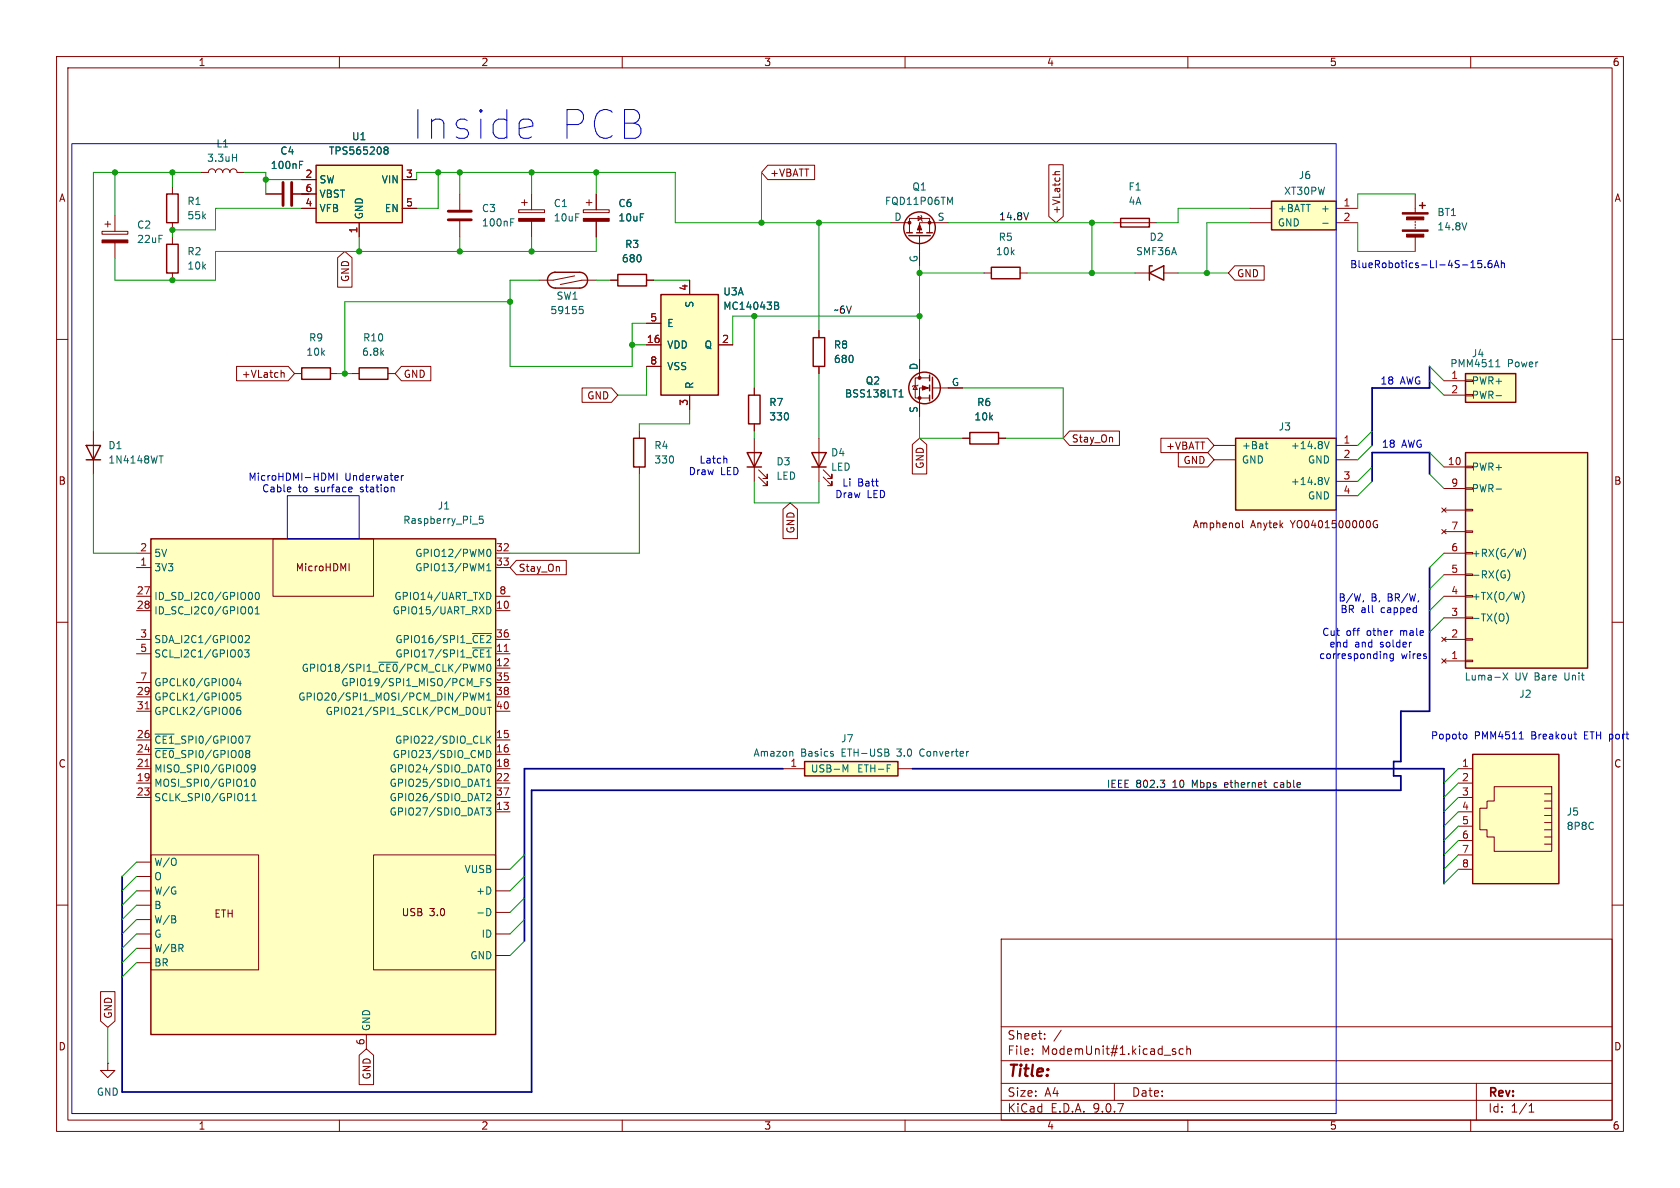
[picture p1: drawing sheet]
<svg xmlns="http://www.w3.org/2000/svg" width="297mm" height="210mm" viewBox="0 0 297 210" stroke-linecap="round" stroke-linejoin="round" font-family="sans-serif">
<g fill="none" stroke="#840000" stroke-width=".18">
<path d="M10 10h277v190h-277zM12 12h273v186h-273zM60 10v2M110 10v2M160 10v2M210 10v2M260 10v2M10 60h2M133.3 77.5v7.6M285 60h2M134.1 84.3l1.5 1.6v-.8v.8h-.7M134.1 83.1l1.5 1.5v-.8v.8h-.7"/>
<path d="M10 110h2M285 110h2M10 160h2M177 166h108v32h-108zM285 160h2M60 198v2M110 198v2M160 198v2M177 194.5h108M177 191.5h108M177 187.5h108M177 181.5h108"/>
<path d="M182.5 186.3v.1M182.5 185.5v.1M184.7 183.6v.1M184.7 182.8v.1M187.6 182.1l-1.3 2M197 191.5v3M207.5 185.9l.3 .1 .1 .2-.2 .2h-.3M207.5 185.4l.3 .1M209.2 185.5l-.5-.1-.2 .3v.4l.1 .2h.6M209.8 185.5l.2-.1 .4 .1 .1 .9M209.8 184.9v1.5M210 198v2"/>
<path d="M260 198v2M261 191.5v6.5M270.3 196.6h.9M270.3 195.5l.4-.4v1.5"/>
</g>
<path d="M132.1 80h2.5l-1.3 2.6zM132.1 82.6h2.5" fill="none" stroke="#840000" stroke-width=".25"/>
<path d="M116.8 52.1h10.2v17.8h-10.2z" fill="#ffffc2"/>
<g fill="none" stroke="#840000" stroke-width=".25">
<path d="M198.1 38.6h5.1v1.5h-5.1zM251 36.3h1M251.5 35.8v1M98 48.1h4.5a1.4 1.4 0 0 1 1.4 1.4 1.4 1.4 0 0 1-1.4 1.4h-4.3a1.4 1.4 0 0 1-1.4-1.4 1.4 1.4 0 0 1 1.4-1.4M109.2 48.5h5.1v2h-5.1zM116.8 52.1h10.2v17.8h-10.2zM160.3 41.1h1M160.7 41.7h3.8M162.1 41.1h1M163.8 41.1h1M53.3 65h5.1v2.1h-5.1zM63.5 65h5.1v2.1h-5.1z"/>
<circle cx="162.6" cy="40.3" r="2.79"/>
</g>
<g fill="none" stroke="#840000" stroke-width=".18">
<path d="M81.3 34.3v2.8M81.3 39.1v2.8M91.7 37.1h4.6v.5h-4.6zM92.2 35.8h1M92.7 35.3v1M94 34.3v2.8M94 39.1v2.8M103.1 37.1h4.6v.5h-4.6zM103.6 35.8h1M104.1 35.3v1M105.4 34.3v2.8M105.4 39.1v2.8"/>
<path d="M157.5 39.4h3.3M162.3 38.2l.6 .4-.6 .4zM162.8 38.1l.1 .1v.8l.2 .1M167.6 39.4h-5v1.7M196.8 39.4h7.7M250.2 34.3v3.3M250.2 39.1v.3M250.2 39.6v.3M101.6 48.8l-3.8 .7h-2.6M105.4 49.5h-2.5l-3.8 .8M107.9 49.5h1.3M114.3 57.2h2.5"/>
<path d="M114.3 49.5h1.3M121.9 49.5v2.6M160.8 41.1v-2.5h3.5v2.5M162.6 41.7v5.3M250.2 40.1v.3M250.2 41.9v2.6M52.1 66h1.2M58.4 66h1.3M62.2 66h1.3M68.6 66h1.2M114.3 61h2.5M114.3 64.8h2.5"/>
<path d="M121.9 69.9v2.5M127 61h2.5"/>
</g>
<path d="M90.3 39.3h.4M90.3 38.7h.6M167.9 35.8l.5-.9v1.2M259.3 39.4l-.4 1.2M102.4 54.2h.7M102.6 54.7h.3l.2 .2v.4l-.5 .1M136.9 53.4l.6 .1 .1 .3-.2 .2M136.9 54h.5M137.4 54l.3 .3-.1 .3-.7 .1" fill="none" stroke="#006464" stroke-width=".18"/>
<g fill="#840000" stroke="#840000" stroke-width=".18">
<path d="M103.1 38.6h4.6v.5h-4.6z"/>
<path d="M162.6 39.6l.3 1h-.7z"/>
<path d="M247.9 37.6h4.6v.2h-4.6z"/>
<path d="M247.9 40.6h4.6v.3h-4.6z"/>
<path d="M248.7 38.4h3v.5h-3z"/>
<path d="M248.7 41.4h3v.5h-3z"/>
<path d="M91.7 38.6h4.6v.5h-4.6z"/>
<circle cx="160.8" cy="39.4" r=".25"/>
<circle cx="164.3" cy="39.4" r=".25"/>
</g>
<path d="M79.2 37.3h4.1M79.2 38.9h4.1" fill="none" stroke="#840000" stroke-width=".51"/>
<path d="M26.7 95.3h60.9v87.6h-60.9z" fill="#ffffc2"/>
<g fill="none" stroke="#840000" stroke-width=".18">
<path d="M18.5 39.6h1.1M19 39.1v1M20.3 38.1v2.8M30.5 33v1.3M30.5 39.4v1.2M18 40.9h4.6v.5h-4.6zM20.3 42.9v2.8M30.5 41.9v1.3M30.5 48.3v1.2M24.1 97.8h2.6M48.3 95.3h17.7v10.1h-17.7zM61.7 99.6v1.3"/>
<path d="M87.6 97.8h2.6M24.1 100.3h2.6M24.1 105.4h2.6M24.1 108h2.6M24.1 113h2.6M24.1 115.6h2.6M60.7 100.5l.4-.9v1.3M87.6 100.3h2.6M87.6 105.4h2.6M87.6 108h2.6M87.6 113h2.6M87.6 115.6h2.6"/>
<path d="M87.6 118.1h2.6M24.1 120.7h2.6M24.1 123.2h2.6M24.1 125.7h2.6M24.1 130.8h2.6M24.1 133.4h2.6M24.1 135.9h2.6M24.1 138.4h2.6M87.6 120.7h2.6M87.6 123.2h2.6M87.6 125.7h2.6M87.6 130.8h2.6"/>
<path d="M87.6 133.4h2.6M87.6 135.9h2.6M87.6 138.4h2.6M24.1 141h2.6M24.1 157.5h2.6M24.1 152.4h2.6M24.1 154.9h2.6M26.7 151.1h19v20.4h-19zM66 151.1h21.6v20.4h-21.6zM87.6 141h2.6M87.6 143.5h2.6M87.6 153.7h2.6"/>
<path d="M87.6 157.5h2.6M24.1 165.1h2.6M24.1 160h2.6M24.1 162.6h2.6M24.1 167.6h2.6M24.1 170.2h2.6M74.5 161.3v.4M78.3 160.6a.79 .79 0 0 1 0 1.3M87.6 161.3h2.6M87.6 165.1h2.6M87.6 168.9h2.6M64.8 182.9v2.5"/>
</g>
<path d="M29.5 34.3h2v5.1h-2zM29.5 43.2h2v5.1h-2zM26.7 95.3h60.9v87.6h-60.9z" fill="none" stroke="#840000" stroke-width=".25"/>
<g fill="none" stroke="#006464" stroke-width=".18">
<path d="M83.5 92.6h1M85.4 91.3h-.6l-.1 .6 .2-.2 .4 .1 .1 .2v.4l-.2 .1-.5-.1M86.2 97.2l.2-.1a.68 .68 0 0 1 .4 .6 .68 .68 0 0 1-.4 .7l-.2-.2-.1-.3zM42.2 119.9l-.3 .9h.7M42.8 115.1v.8M43.2 114.9h.8l-.4 .5 .4 .1v.5l-.2 .1-.6-.1M43.4 112.5l.4-.2 .3 .4-.8 .9h.8M44.2 107.3a.68 .68 0 0 1 .5 .6 .68 .68 0 0 1-.5 .6M44.5 104.8l.1 .4-.1 .7M45.1 108.5h.7M45.1 107.6l.4-.3v1.2M45.2 104.8l.2-.1a.68 .68 0 0 1 .5 .7 .68 .68 0 0 1-.5 .6l-.2-.1-.1-.4z"/>
<path d="M66.9 117.1h3.4M83.5 112h3.4M83.5 114.5h3.4M85.6 120h-.6v1.2M86.1 107.3a.64 .64 0 0 1 .7 .6 .64 .64 0 0 1-.7 .6M86.1 100.9h.7M86.1 100l.3-.4v1.3M86.2 117.5l.2-.1a.68 .68 0 0 1 .4 .7 .68 .68 0 0 1-.4 .6l-.2-.1-.1-.4zM86.4 104.7a.68 .68 0 0 1 .4 .7 .68 .68 0 0 1-.4 .6M27.4 129.8h3.4M27.4 132.3h3.4M42.5 125l-.4 .1a.86 .86 0 0 0 0 1.2l.4-.1 .1-.4-.3-.3h-.2l-.2 .3"/>
<path d="M42.5 120.4v.8M42.5 122.5h-.6v.6l.1-.1h.5l.1 .2-.1 .4-.2 .2-.4-.2M44.5 137.9l.2-.2a.68 .68 0 0 1 .4 .7 .68 .68 0 0 1-.4 .6l-.2-.1-.1-.4zM45.1 135.7l-.2 .3h-.3l-.2-.3 .1-.4 .4-.1 .2 .1a.84 .84 0 0 1-.3 1.2h-.3M83.1 122.5l.3 1.3 .2-.9 .3 .9 .3-1.3M83.8 121.4h.9M84.7 123.8v-1.3l.4 .9 .4-.9v1.3M85 120.6h.4M85 125v1.1l.3 .2 .3-.1 .2-.1v-1.1M86.1 132.7a.64 .64 0 0 1 .7 .6 .64 .64 0 0 1-.7 .6M86.1 130.1v1.3M86.1 122.9l.3-.4v1.3"/>
<path d="M86.1 138.1l.3-.4v1.3M86.1 123.8h.7M86.1 139h.7M86.2 135.3l.2-.1a.68 .68 0 0 1 .4 .6 .68 .68 0 0 1-.4 .7l-.2-.2-.1-.3zM86.2 125h.7M86.2 130.7l.6 .7M86.5 125v1.3M86.8 130.1l-.7 .7M86.8 120h-.5l-.2 .1v.3l.6 .3 .1 .3-.3 .2h-.4M43.4 141.5h.7M44.6 141.5h.7M44.6 140.6l.3-.3v1.2"/>
<path d="M86 142.8h.8l-.4 .5 .3 .1v.6l-.2 .1-.5-.1M86.1 140.4l.4-.1 .3 .3-.8 .9h.8M31 162.6v.4M31.9 167.6l.5 .6M32.3 167.1v.4M86.4 160.6a.68 .68 0 0 1 .4 .6 .68 .68 0 0 1-.4 .7"/>
</g>
<path d="M89.1 115.2h.8M25.6 125.3h.8M25.6 135.5h.8" fill="none" stroke="#a90000" stroke-width=".18"/>
<path d="M18 42.4h4.6v.5h-4.6z" fill="#840000" stroke="#840000" stroke-width=".18"/>
<path d="M260.3 133.4h15.3v22.8h-15.3z" fill="#ffffc2"/>
<g fill="none" stroke="#840000" stroke-width=".18">
<path d="M16.5 76.2v7.6M113 76.2v1.3M133.3 68.6v1.3M133.3 74.9v1.3M144.8 77.5v7.6M161.8 68.2l.4 .6h-.8zM162.3 68.1l-.1 .1h-.8l-.1 .1M162.6 63.5v3.3M164.3 66.8h-2.5v3.6h2.5M164.3 68.6h-1.7v5.1M164.8 68.6h5.4M170.2 77.5h1.2"/>
<path d="M176.5 77.5h1.3M113 82.6v1.2M145.5 84.3l1.6 1.6v-.8v.8h-.8M145.5 83.1l1.6 1.5v-.8v.8h-.8M257.8 138.4h2.5M257.8 135.9h2.5M264.2 139.1h10.1v11.4h-10.1v-2.5h-1.3v-1.3h-1.3v-3.8h1.3v-1.3h1.3zM257.8 153.7h2.5M257.8 151.1h2.5M257.8 148.6h2.5M257.8 146.1h2.5M257.8 143.5h2.5"/>
<path d="M257.8 141h2.5M273 145.4h1.3M273 144.1h1.3M273 142.9h1.3M273 141.6h1.3M273 140.3h1.3M273 146.7h1.3M273 149.2h1.3M273 148h1.3M19 188v1.2h1.3l-1.3 1.3-1.2-1.3h1.2M19 188h.1"/>
</g>
<g fill="none" stroke="#840000" stroke-width=".25">
<path d="M15.2 78.7h2.6l-1.3 2.6zM112 77.5h2v5.1h-2zM132.3 69.9h2.1v5h-2.1zM164.3 66.3v1M164.3 68.1v1M164.3 69.9v1M164.8 66.7v3.8M171.4 76.5h5.1v2h-5.1zM15.2 81.3h2.6M143.5 80h2.5l-1.2 2.6zM143.5 82.6h2.5M260.3 133.4h15.3v22.8h-15.3z"/>
<circle cx="163.4" cy="68.6" r="2.79"/>
</g>
<path d="M158.9 70.2h.8M159.1 69.2l.2-.3v1.3M28.1 80.6h.7" fill="none" stroke="#006464" stroke-width=".18"/>
<g fill="#840000" stroke="#840000" stroke-width=".18">
<path d="M163.1 68.2l1 .4-1 .4z"/>
<circle cx="162.6" cy="66.8" r=".25"/>
<circle cx="162.6" cy="70.4" r=".25"/>
</g>
<path d="M224.8 35.6h11.4v5h-11.4z" fill="#ffffc2"/>
<path d="M224.8 35.6h11.4v5h-11.4z" fill="none" stroke="#840000" stroke-width=".25"/>
<path d="M221 36.8h3.8M221 39.4h3.8M236.2 36.8h3.8M236.2 39.4h3.8" fill="none" stroke="#840000" stroke-width=".18"/>
<path d="M233.8 39.5h1" fill="none" stroke="#006464" stroke-width=".18"/>
<path d="M142.2 134.6h16.5v2.6h-16.5z" fill="#ffffc2"/>
<path d="M142.2 134.6h16.5v2.6h-16.5z" fill="none" stroke="#840000" stroke-width=".25"/>
<path d="M138.4 135.9h3.8M158.7 135.9h2.6" fill="none" stroke="#840000" stroke-width=".18"/>
<path d="M140 132.8l.2 .2v.7M147.2 133.3l.2 .1-.2 .3M147.2 132.8l.1 .1M149 135.2l.5 .9 .4-.9v1.3M156.8 135.8h.5M156.8 135.2h.7" fill="none" stroke="#006464" stroke-width=".18"/>
<path d="M218.4 77.5h17.8v12.7h-17.8z" fill="#ffffc2"/>
<path d="M143.8 59.7h2v5.1h-2zM175.3 47.2h5v2.1h-5zM218.4 77.5h17.8v12.7h-17.8z" fill="none" stroke="#840000" stroke-width=".25"/>
<g fill="none" stroke="#840000" stroke-width=".18">
<path d="M35.6 30.5h1.2a.64 .64 0 0 1 .7-.7 .64 .64 0 0 1 .6 .7 .64 .64 0 0 1 .6-.7 .64 .64 0 0 1 .7 .7 .64 .64 0 0 1 .6-.7 .64 .64 0 0 1 .6 .7 .64 .64 0 0 1 .7-.7 .64 .64 0 0 1 .6 .7h1.3M47 34.3h2.8M51.8 34.3h2.8M144.8 58.4v1.3M174 48.3h1.3M180.3 48.3h1.3M144.8 64.8v1.2M214.6 78.7h3.8M236.2 78.7h3.8M214.6 81.3h3.8M219.6 92v1.1l.2 .2M236.2 81.3h3.8"/>
<path d="M236.2 85.1h3.8M236.2 87.6h3.8M243.5 92.1a.59 .59 0 0 0-.8 .6 .59 .59 0 0 0 .8 .5v-.5h-.2"/>
</g>
<path d="M41.1 27.9h.7M41.8 27.2v1.3M52.9 29.1h.5M52.9 28.5h.7M223.7 78.5h.5M223.8 78v1.1l.4 .2M234.1 78l.5 1.3 .4-1.3M234.1 84.4l.5 1.3 .4-1.3" fill="none" stroke="#006464" stroke-width=".18"/>
<path d="M50 32.3v4M51.6 32.3v4" fill="none" stroke="#840000" stroke-width=".51"/>
<path d="M55.9 29.2h15.2v10.2h-15.2z" fill="#ffffc2"/>
<path d="M55.9 29.2h15.2v10.2h-15.2zM203.2 48.3l2.5-1.3v2.5zM203.7 47h-.5v2.5" fill="none" stroke="#840000" stroke-width=".25"/>
<path d="M53.3 31.8h2.6M53.3 36.8h2.6M53.3 34.3h2.6M63.5 39.4v2.5M71.1 31.8h2.6M71.1 36.8h2.6M200.7 48.3h2.5M205.7 48.3h2.6" fill="none" stroke="#840000" stroke-width=".18"/>
<path d="M67.9 26.3l.2 .2M67.9 26.2l.2-.2h.4l.1 .3-.2 .2M68.1 26.5h.3M68.1 26.5l-.2 .3M68.4 26.5l.2 .3-.1 .3-.4 .1-.2-.2" fill="none" stroke="#006464" stroke-width=".18"/>
<path d="M259.1 66h8.9v5.1h-8.9z" fill="#ffffc2"/>
<path d="M259.1 66h8.9v5.1h-8.9z" fill="none" stroke="#840000" stroke-width=".25"/>
<path d="M255.3 67.3h3.8M255.3 69.9h3.8M259.1 67.2h1.2v.2h-1.2zM259.1 69.7h1.2v.3h-1.2z" fill="none" stroke="#840000" stroke-width=".18"/>
<path d="M264.4 64.8h.8M264.5 69.9h1M264.6 63.9l.2-.3v1.2" fill="none" stroke="#006464" stroke-width=".18"/>
<path d="M259.1 80h21.6v38.1h-21.6z" fill="#ffffc2"/>
<path d="M259.1 80h21.6v38.1h-21.6z" fill="none" stroke="#840000" stroke-width=".25"/>
<g fill="none" stroke="#840000" stroke-width=".18">
<path d="M47 34.3h2.8M51.8 34.3h4.1M53.3 31.8h2.6M53.3 36.8h2.6M63.5 39.4v2.5M71.1 31.8h2.6M71.1 36.8h2.6M105.4 34.3v2.8M105.4 39.1v2.8M135.7 29.2h8.3v2.6h-8.3l-1.1-1.3zM185.4 29.1h2.6v9.2l-1.3 1.1-1.3-1.1zM186.1 30.9h1.3"/>
<path d="M187.4 30.3l-.8 .1-.1 .3 .1 .2M59.7 45.6l1.3-1.1 1.2 1.1v5.2h-2.5zM107.9 49.5h1.3M114.3 57.2h2.5M114.3 49.5h1.3M121.9 49.5v2.6M144.8 58.4v1.3M218.3 47h5.2v2.5h-5.2l-1.1-1.2zM41.8 64.8h9.2l1.1 1.2-1.1 1.3h-9.2zM49.7 65.4v1.3M49.7 66l.2-.1h.3v.8M71 64.8h5.2v2.5h-5.2l-1.2-1.3z"/>
<path d="M102.9 68.6h5.2l1.1 1.3-1.1 1.2h-5.2zM114.3 61h2.5M114.3 64.8h2.5M121.9 69.9v2.5M127 61h2.5M133.3 68.6v1.3M133.3 74.9v1.3M144.8 64.8v1.2M161.3 78.6l1.3-1.1 1.2 1.1v5.2h-2.5zM162.6 63.5v2.5M162.6 71.1v2.6M167.6 68.6h2.6"/>
<path d="M170.2 77.5h1.2M176.5 77.5h1.3M189.1 76.2h8.8v2.5h-8.8l-1.1-1.2zM205.2 77.5h8.3l1.1 1.2-1.1 1.3h-8.3zM91.3 99.1h8.8v2.5h-8.8l-1.1-1.3zM138.4 90l1.3-1.1 1.3 1.1v5.2h-2.6zM208.3 80h5.2l1.1 1.3-1.1 1.3h-5.2zM254.9 93.6l.8 .8M254.9 89.8l.8 .8M255.3 97.8h3.8M255.3 94h3.8M255.3 90.2h3.8"/>
<path d="M255.3 86.4h3.8M255.3 82.6h3.8M255.7 93.6l-.8 .8M255.7 89.8l-.8 .8M259.1 97.7h1.2v.2h-1.2zM259.1 93.9h1.2v.2h-1.2zM259.1 90h1.2v.3h-1.2zM259.1 86.2h1.2v.3h-1.2zM259.1 82.4h1.2v.3h-1.2zM254.9 116.5l.8 .7M254.9 112.6l.8 .8M255.3 116.8h3.8"/>
<path d="M255.3 113h3.8M255.3 109.2h3.8M255.3 105.4h3.8M255.3 101.6h3.8M255.7 116.5l-.8 .7M255.7 112.6l-.8 .8M259.1 116.7h1.2v.3h-1.2zM259.1 112.9h1.2v.3h-1.2zM259.1 109.1h1.2v.2h-1.2zM259.1 105.3h1.2v.2h-1.2zM259.1 101.5h1.2v.2h-1.2zM17.8 175.3h2.5v5.2l-1.3 1.1-1.2-1.1z"/>
<path d="M63.5 186.5l1.3-1.1 1.2 1.1v5.2h-2.5z"/>
</g>
<g fill="none" stroke="#006464" stroke-width=".18">
<path d="M52.9 29.1h.5M52.9 28.5h.7M67.9 26.3l.2 .2M67.9 26.2l.2-.2h.4l.1 .3-.2 .2M68.1 26.5h.3M68.1 26.5l-.2 .3M68.4 26.5l.2 .3-.1 .3-.4 .1-.2-.2M136.9 53.4l.6 .1 .1 .3-.2 .2M136.9 54h.5M137.4 54l.3 .3-.1 .3-.7 .1M158.9 70.2h.8M159.1 69.2l.2-.3v1.3"/>
<path d="M264.5 86.5h1M269 97.1l-.3 1.3M269.3 96.9a1.46 1.46 0 0 1 0 2M265.7 118.9l.9 1.3M266.3 108.3a1.46 1.46 0 0 1 0 2M266.5 100.7a1.46 1.46 0 0 1 0 2M266.6 118.9l-.9 1.3M268.7 104.7l-.3 1.3M269.1 104.5a1.46 1.46 0 0 1 0 2"/>
</g>
<path d="M181.8 37.6l-.4 1.3M205.1 137.9h.8l-.4 .5M205.8 138.5l.1 .1-.1 .5M225.5 138.3l-.2 .3v.3l.2 .3" fill="none" stroke="#0f0f0f" stroke-width=".18"/>
<path d="M252.7 64.8v3.8h-10.1v10.1M252.7 83.8v-3.8h-10.1v5.1M252.7 100.3v25.4h-5.1v8.9h-1.2v2.6h1.2v2.5h-153.6v53.3h-72.4v-38.1M138.4 135.9h-45.7v30.5M161.3 135.9h94v20.3" fill="none" stroke="#000084" stroke-width=".3"/>
<g fill="none" stroke="#009600" stroke-width=".18">
<path d="M20.3 30.5v7.6M30.5 30.5v2.5M35.6 30.5h-19.1v45.7M43.2 30.5h3.8v3.8M47 31.8h6.3M53.3 34.3h1.3M53.3 36.8h-15.2v3.8h-7.6v1.3M73.7 31.8v-1.3h45.7v8.9h38.1M77.5 30.5v6.3h-3.8M81.3 30.5v3.8M94 30.5v3.8M105.4 30.5v3.8"/>
<path d="M134.6 30.5v8.9M144.8 39.4v19M167.6 39.4h29.2M193 39.4v8.9M221 36.8h-12.7v2.6h-3.8M221 39.4h-7.6v8.9M240 39.4v5.1h10.2M250.2 34.3h-10.2v2.5M63.5 41.9v2.6M81.3 41.9v2.6M90.2 53.3h-29.2v12.7M94 41.9v2.6"/>
<path d="M95.2 49.5h-5v15.3h21.6v-7.6h2.5M105.4 41.9v2.6h-67.3v5h-17.8v-3.8M105.4 49.5h2.5M115.6 49.5h6.3M133.3 55.9v12.7M162.6 47v16.5M162.6 48.3h11.4M162.6 55.9h-33.1v5.1M181.6 48.3h19.1M208.3 48.3h8.9M59.7 66h2.5M111.8 61h2.5"/>
<path d="M114.3 64.8v5.1h-5.1M121.9 72.4v2.5h-8.9v1.3M133.3 76.2v1.3M144.8 66v11.5M162.6 73.7v3.8h7.6M170.2 68.6h17.8v8.9h-10.2M242.6 78.7l-2.6 2.6M242.6 76.2l-2.6 2.5M252.7 64.8l2.6 2.5M252.7 67.3l2.6 2.6M16.5 83.8v14h7.6M113 83.8v14h-22.8"/>
<path d="M133.3 85.1v3.8h11.5v-3.8M242.6 82.6l-2.6 2.5M242.6 85.1l-2.6 2.5M252.7 83.8l2.6 2.6M252.7 80l2.6 2.6M255.3 97.8l-2.6 2.5M255.3 109.2l-2.6 2.6M255.3 105.4l-2.6 2.6M255.3 101.6l-2.6 2.5M257.8 138.4l-2.5 2.6M257.8 135.9l-2.5 2.5M24.1 152.4l-2.5 2.5"/>
<path d="M24.1 154.9l-2.5 2.6M24.1 157.5l-2.5 2.5M92.7 154.9l-2.5 2.6M92.7 151.1l-2.5 2.6M92.7 158.8l-2.5 2.5M257.8 146.1l-2.5 2.5M257.8 143.5l-2.5 2.6M257.8 148.6l-2.5 2.5M257.8 151.1l-2.5 2.6M257.8 153.7l-2.5 2.5M257.8 141l-2.5 2.5M24.1 170.2l-2.5 2.5"/>
<path d="M24.1 160l-2.5 2.6M24.1 165.1l-2.5 2.5M24.1 162.6l-2.5 2.5M24.1 167.6l-2.5 2.6M92.7 162.6l-2.5 2.5M92.7 166.4l-2.5 2.5M19 181.6v6.4"/>
</g>
<g fill="none" stroke="#0000c2" stroke-width=".18">
<path d="M12.7 25.4h223.5v171.5h-223.5zM94 21.3l.2 .5v.5l-2.4 .5M260 47.3h.8M261.9 46h-.6l-.1 .7 .2-.2 .4 .1 .2 .2-.1 .4-.2 .1-.5-.1M262.5 47.2v.1M263.7 46l-.4 .1a.86 .86 0 0 0 0 1.2l.4-.1 .1-.4-.3-.3-.3 .1-.1 .2M264.1 47.3l.5-1.3 .4 1.3M264.3 47h.6M265.4 46v1.3M265.4 46.6l.2-.1h.3l.1 .8M50.8 87.6h12.7v7.7h-12.7zM51.4 86.2v.2l-.6 .1"/>
<path d="M58.1 83.6l.5 .9 .4-.9v1.3M59.6 83.6v1.3M62.1 86.1l.1 .3-.6 .1M62.2 86.9h-.1M69.6 86.2l.1 .7M71 84.1v.8M71.3 84.1l-.3 .2M128.3 81l.2 .2v.7M241.1 106.2l-.2 .2M244.8 115.6l.4 .2v.6M246.3 115.6h-.3l-.3 .2 .1 .6h.5M246.3 115.6v1l-.2 .2h-.3"/>
<path d="M249.4 113.5h.1M258.9 129.8h.3l.1 .2v.5l-.4 .1M268.6 130.6h.7M278.3 129.8h.4M278.4 130.5l.3 .1"/>
</g>
<g fill="#009600" stroke="#009600" stroke-width=".18">
<circle cx="105.4" cy="30.5" r=".46"/>
<circle cx="90.2" cy="53.3" r=".46"/>
<circle cx="111.8" cy="61" r=".46"/>
<circle cx="94" cy="30.5" r=".46"/>
<circle cx="94" cy="44.5" r=".46"/>
<circle cx="81.3" cy="44.5" r=".46"/>
<circle cx="61" cy="66" r=".46"/>
<circle cx="63.5" cy="44.5" r=".46"/>
<circle cx="144.8" cy="39.4" r=".46"/>
<circle cx="134.6" cy="39.4" r=".46"/>
<circle cx="162.6" cy="48.3" r=".46"/>
<circle cx="162.6" cy="55.9" r=".46"/>
<circle cx="133.3" cy="55.9" r=".46"/>
<circle cx="77.5" cy="30.5" r=".46"/>
<circle cx="81.3" cy="30.5" r=".46"/>
<circle cx="20.3" cy="30.5" r=".46"/>
<circle cx="30.5" cy="49.5" r=".46"/>
<circle cx="30.5" cy="30.5" r=".46"/>
<circle cx="30.5" cy="40.6" r=".46"/>
<circle cx="47" cy="31.8" r=".46"/>
<circle cx="193" cy="39.4" r=".46"/>
<circle cx="193" cy="48.3" r=".46"/>
<circle cx="213.4" cy="48.3" r=".46"/>
</g>
<g font-size="7.1" fill="#0000c2">
<text x="72.9" y="24.9">Inside</text>
<text x="98.8" y="24.9">PCB</text>
</g>
<text font-size="2.8" fill="#840000" x="178" y="190.9">Title:</text>
<g font-size="2.1" fill="#840000">
<text x="178" y="184">Sheet:</text>
<text x="178" y="186.7">File:</text>
<text x="184.1" y="186.7">ModemUnit#1.kicad_sch</text>
<text x="178" y="196.9">KiCad</text>
<text x="178" y="194.1">Size:</text>
<text x="184.7" y="194.1">A4</text>
<text x="185.7" y="196.9">E.D.A.</text>
<text x="193.3" y="196.9">9.0.7</text>
<text x="200" y="194.1">Date:</text>
<text x="263" y="194.3">Rev:</text>
<text x="263" y="196.9">Id:</text>
<text x="267.1" y="196.9">1/1</text>
</g>
<g font-size="1.8" fill="#840000">
<text x="35" y="11.9">1</text>
<text x="85" y="11.9">2</text>
<text x="135" y="11.9">3</text>
<text x="185" y="11.9">4</text>
<text x="235" y="11.9">5</text>
<text x="285" y="11.9">6</text>
<text x="10.3" y="35.9">A</text>
<text x="136" y="31.4">+VBATT</text>
<text x="285.3" y="35.9">A</text>
<text x="187.6" y="37.9" transform="rotate(-90 187.6 37.9)">+VLatch</text>
<text x="61.9" y="50" transform="rotate(-90 61.9 50)">GND</text>
<text x="218.6" y="49.2">GND</text>
<text x="42.6" y="67">+VLatch</text>
<text x="71.3" y="67">GND</text>
<text x="103.7" y="70.8">GND</text>
<text x="163.5" y="83" transform="rotate(-90 163.5 83)">GND</text>
<text x="189.4" y="78.4">Stay_On</text>
<text x="206" y="79.7">+VBATT</text>
<text x="209.1" y="82.2">GND</text>
<text x="10.3" y="85.9">B</text>
<text x="285.3" y="85.9">B</text>
<text x="140.7" y="94.4" transform="rotate(-90 140.7 94.4)">GND</text>
<text x="210.8" y="93.6">Amphenol</text>
<text x="221.1" y="93.6">Anytek</text>
<text x="228.3" y="93.6">YO0401500000G</text>
<text x="51.6" y="101.2">MicroHDMI</text>
<text x="91.6" y="101.3">Stay_On</text>
<text x="10.3" y="135.9">C</text>
<text x="285.3" y="135.9">C</text>
<text x="37.3" y="162.4">ETH</text>
<text x="70.4" y="162.2">USB</text>
<text x="75.4" y="162.2">3.0</text>
<text x="10.3" y="185.9">D</text>
<text x="20" y="180.2" transform="rotate(-90 20 180.2)">GND</text>
<text x="285.3" y="185.9">D</text>
<text x="65.7" y="190.9" transform="rotate(-90 65.7 190.9)">GND</text>
<text x="35" y="199.9">1</text>
<text x="85" y="199.9">2</text>
<text x="135" y="199.9">3</text>
<text x="185" y="199.9">4</text>
<text x="235" y="199.9">5</text>
<text x="285" y="199.9">6</text>
</g>
<g font-size="1.8" fill="#006464">
<text x="36.5" y="28.8">3.3uH</text>
<text x="38.1" y="26.3">L1</text>
<text x="49.5" y="27.5">C4</text>
<text x="58" y="27.5">TPS565208</text>
<text x="62.1" y="25">U1</text>
<text x="47.8" y="30.1">100nF</text>
<text x="56.4" y="32.6">SW</text>
<text x="56.4" y="35.2">VBST</text>
<text x="67.4" y="32.6">VIN</text>
<text x="161.2" y="33.9">Q1</text>
<text x="199.4" y="33.9">F1</text>
<text x="226.9" y="34.6">XT30PW</text>
<text x="229.5" y="31.9">J6</text>
<text x="24.1" y="40.6">C2</text>
<text x="33" y="36.4">R1</text>
<text x="33" y="39">55k</text>
<text x="56.4" y="37.7">VFB</text>
<text x="64.4" y="38.9" transform="rotate(-90 64.4 38.9)">GND</text>
<text x="67.9" y="37.7">EN</text>
<text x="85.1" y="37.7">C3</text>
<text x="85.1" y="40.2">100nF</text>
<text x="97.8" y="36.8">C1</text>
<text x="97.8" y="39.3">10uF</text>
<text x="109.2" y="36.8">C6</text>
<text x="109.2" y="39.3">10uF</text>
<text x="156.4" y="36.4">FQD11P06TM</text>
<text x="158" y="39.1">D</text>
<text x="165.7" y="39.1">S</text>
<text x="199.4" y="36.4">4A</text>
<text x="225.8" y="37.7">+BATT</text>
<text x="225.8" y="40.2">GND</text>
<text x="233.4" y="37.7">+</text>
<text x="254" y="38.4">BT1</text>
<text x="254" y="40.9">14.8V</text>
<text x="24.1" y="43.2">22uF</text>
<text x="33" y="45.3">R2</text>
<text x="33" y="47.9">10k</text>
<text x="109.8" y="46.6">680</text>
<text x="110.4" y="44">R3</text>
<text x="162.3" y="46.5" transform="rotate(-90 162.3 46.5)">G</text>
<text x="176" y="45.3">10k</text>
<text x="176.5" y="42.8">R5</text>
<text x="200.7" y="45.3">SMF36A</text>
<text x="203.1" y="42.8">D2</text>
<text x="98.3" y="53.2">SW1</text>
<text x="127.8" y="52.4">U3A</text>
<text x="97.2" y="55.7">59155</text>
<text x="117.9" y="58">E</text>
<text x="122.8" y="54.5" transform="rotate(-90 122.8 54.5)">S</text>
<text x="127.8" y="55">MC14043B</text>
<text x="54.1" y="63.1">10k</text>
<text x="54.5" y="60.6">R9</text>
<text x="63.9" y="63.1">6.8k</text>
<text x="64.1" y="60.6">R10</text>
<text x="117.9" y="61.8">VDD</text>
<text x="117.9" y="65.6">VSS</text>
<text x="124.5" y="61.8">Q</text>
<text x="147.3" y="61.8">R8</text>
<text x="147.3" y="64.4">680</text>
<text x="162.3" y="65.5" transform="rotate(-90 162.3 65.5)">D</text>
<text x="256.3" y="65.1">PMM4511</text>
<text x="260.1" y="63.3">J4</text>
<text x="266.5" y="65.1">Power</text>
<text x="122.8" y="68.8" transform="rotate(-90 122.8 68.8)">R</text>
<text x="135.9" y="72">R7</text>
<text x="149.3" y="70.5">BSS138LT1</text>
<text x="152.9" y="68.2">Q2</text>
<text x="168.2" y="68.3">G</text>
<text x="172.6" y="72">R6</text>
<text x="260.1" y="68.2">PWR+</text>
<text x="260.1" y="70.7">PWR-</text>
<text x="135.9" y="74.5">330</text>
<text x="162.3" y="73.1" transform="rotate(-90 162.3 73.1)">S</text>
<text x="172.2" y="74.5">10k</text>
<text x="226" y="76.3">J3</text>
<text x="19.1" y="79.6">D1</text>
<text x="19.1" y="82.1">1N4148WT</text>
<text x="115.6" y="79.6">R4</text>
<text x="115.6" y="82.1">330</text>
<text x="137.2" y="82.5">D3</text>
<text x="146.8" y="80.9">D4</text>
<text x="146.8" y="83.4">LED</text>
<text x="219.5" y="79.6">+Bat</text>
<text x="219.5" y="82.1">GND</text>
<text x="228.1" y="79.6">+14.8V</text>
<text x="231.1" y="82.1">GND</text>
<text x="260.1" y="83.4">PWR+</text>
<text x="137.2" y="85">LED</text>
<text x="228.1" y="86">+14.8V</text>
<text x="231.1" y="88.5">GND</text>
<text x="260.1" y="87.2">PWR-</text>
<text x="71.2" y="92.8">Raspberry_Pi_5</text>
<text x="77.3" y="90.3">J1</text>
<text x="27.2" y="98.7">5V</text>
<text x="27.2" y="101.2">3V3</text>
<text x="73.3" y="98.7">GPIO12/PWM0</text>
<text x="73.3" y="101.2">GPIO13/PWM1</text>
<text x="260.1" y="98.7">+RX(G/W)</text>
<text x="27.2" y="106.3">ID_SD_I2C0/GPIO00</text>
<text x="69.6" y="106.3">GPIO14/UART_TXD</text>
<text x="260.1" y="106.3">+TX(O/W)</text>
<text x="260.1" y="102.5">-RX(G)</text>
<text x="27.2" y="108.8">ID_SC_I2C0/GPIO01</text>
<text x="27.2" y="113.9">SDA_I2C1/GPIO02</text>
<text x="69.3" y="108.8">GPIO15/UART_RXD</text>
<text x="69.8" y="113.9">GPIO16/SPI1_~{CE2}</text>
<text x="260.1" y="110.1">-TX(O)</text>
<text x="27.2" y="116.4">SCL_I2C1/GPIO03</text>
<text x="53.2" y="119">GPIO18/SPI1_~{CE0}/PCM_CLK/PWM0</text>
<text x="69.8" y="116.4">GPIO17/SPI1_~{CE1}</text>
<text x="27.2" y="121.5">GPCLK0/GPIO04</text>
<text x="27.2" y="124.1">GPCLK1/GPIO05</text>
<text x="52.6" y="124.1">GPIO20/SPI1_MOSI/PCM_DIN/PWM1</text>
<text x="60.2" y="121.5">GPIO19/SPI1_MISO/PCM_FS</text>
<text x="258.8" y="120.5">Luma-X</text>
<text x="267.8" y="120.5">UV Bare</text>
<text x="268.5" y="123.5">J2</text>
<text x="276.9" y="120.5">Unit</text>
<text x="27.2" y="126.6">GPCLK2/GPIO06</text>
<text x="27.2" y="131.7">~{CE1}_SPI0/GPIO07</text>
<text x="57.5" y="126.6">GPIO21/SPI1_SCLK/PCM_DOUT</text>
<text x="69.7" y="131.7">GPIO22/SDIO_CLK</text>
<text x="148.6" y="131.4">J7</text>
<text x="27.2" y="134.2">~{CE0}_SPI0/GPIO08</text>
<text x="27.2" y="136.8">MISO_SPI0/GPIO09</text>
<text x="68.8" y="136.8">GPIO24/SDIO_DAT0</text>
<text x="69.3" y="134.2">GPIO23/SDIO_CMD</text>
<text x="133.1" y="134">Amazon</text>
<text x="141.5" y="134">Basics</text>
<text x="143.3" y="136.8">USB-M</text>
<text x="148.9" y="134">ETH-USB</text>
<text x="151.4" y="136.8">ETH-F</text>
<text x="158.9" y="134">3.0</text>
<text x="163.1" y="134">Converter</text>
<text x="27.2" y="139.3">MOSI_SPI0/GPIO10</text>
<text x="27.2" y="141.8">SCLK_SPI0/GPIO11</text>
<text x="68.8" y="139.3">GPIO25/SDIO_DAT1</text>
<text x="68.8" y="141.8">GPIO26/SDIO_DAT2</text>
<text x="68.8" y="144.4">GPIO27/SDIO_DAT3</text>
<text x="276.9" y="144.4">J5</text>
<text x="276.9" y="146.9">8P8C</text>
<text x="27.2" y="153.3">W/O</text>
<text x="27.2" y="155.8">O</text>
<text x="82" y="154.5">VUSB</text>
<text x="27.2" y="158.3">W/G</text>
<text x="27.2" y="160.9">B</text>
<text x="84.1" y="158.3">+D</text>
<text x="27.2" y="163.4">W/B</text>
<text x="27.2" y="166">G</text>
<text x="84.1" y="162.2">-D</text>
<text x="85" y="166">ID</text>
<text x="27.2" y="168.5">W/BR</text>
<text x="27.2" y="171">BR</text>
<text x="83" y="169.8">GND</text>
<text x="65.6" y="182.4" transform="rotate(-90 65.6 182.4)">GND</text>
<text x="17" y="193.9">GND</text>
</g>
<g font-size="1.8" fill="#a90000">
<text x="53.9" y="31.5">2</text>
<text x="53.9" y="34">6</text>
<text x="71.7" y="31.5">3</text>
<text x="53.9" y="36.6">4</text>
<text x="63.2" y="41.3" transform="rotate(-90 63.2 41.3)">1</text>
<text x="71.7" y="36.6">5</text>
<text x="237.4" y="36.6">1</text>
<text x="237.4" y="39.1">2</text>
<text x="121.7" y="51.5" transform="rotate(-90 121.7 51.5)">4</text>
<text x="114.9" y="56.9">5</text>
<text x="114.3" y="60.7">16</text>
<text x="114.9" y="64.5">8</text>
<text x="127.6" y="60.7">2</text>
<text x="121.7" y="71.8" transform="rotate(-90 121.7 71.8)">3</text>
<text x="256.5" y="67.1">1</text>
<text x="256.5" y="69.6">2</text>
<text x="237.4" y="78.5">1</text>
<text x="237.4" y="81">2</text>
<text x="255.9" y="82.3">10</text>
<text x="237.4" y="84.8">3</text>
<text x="237.4" y="87.4">4</text>
<text x="256.5" y="86.1">9</text>
<text x="256.5" y="93.7">7</text>
<text x="24.7" y="97.5">2</text>
<text x="24.7" y="100.1">1</text>
<text x="87.6" y="97.5">32</text>
<text x="87.6" y="100.1">33</text>
<text x="256.5" y="101.3">5</text>
<text x="256.5" y="97.5">6</text>
<text x="24.1" y="105.2">27</text>
<text x="24.1" y="107.7">28</text>
<text x="87.6" y="107.7">10</text>
<text x="88.2" y="105.2">8</text>
<text x="256.5" y="105.2">4</text>
<text x="24.7" y="112.8">3</text>
<text x="87.6" y="112.8">36</text>
<text x="256.5" y="112.8">2</text>
<text x="256.5" y="109">3</text>
<text x="24.7" y="115.3">5</text>
<text x="87.6" y="115.3">11</text>
<text x="87.6" y="117.9">12</text>
<text x="256.5" y="116.6">1</text>
<text x="24.1" y="122.9">29</text>
<text x="24.1" y="125.5">31</text>
<text x="24.7" y="120.4">7</text>
<text x="87.6" y="120.4">35</text>
<text x="87.6" y="122.9">38</text>
<text x="87.6" y="125.5">40</text>
<text x="24.1" y="130.6">26</text>
<text x="87.6" y="130.6">15</text>
<text x="24.1" y="133.1">24</text>
<text x="24.1" y="135.6">21</text>
<text x="87.6" y="133.1">16</text>
<text x="87.6" y="135.6">18</text>
<text x="139.6" y="135.6">1</text>
<text x="258.4" y="135.6">1</text>
<text x="24.1" y="138.2">19</text>
<text x="24.1" y="140.7">23</text>
<text x="87.6" y="138.2">22</text>
<text x="87.6" y="140.7">37</text>
<text x="87.6" y="143.3">13</text>
<text x="258.4" y="143.3">4</text>
<text x="258.4" y="140.7">3</text>
<text x="258.4" y="138.2">2</text>
<text x="258.4" y="148.3">6</text>
<text x="258.4" y="145.8">5</text>
<text x="258.4" y="153.4">8</text>
<text x="258.4" y="150.9">7</text>
<text x="64.5" y="184.9" transform="rotate(-90 64.5 184.9)">6</text>
</g>
<g font-size="1.8" fill="#0f0f0f">
<text x="176.5" y="39">14.8V</text>
<text x="147.3" y="55.5">~6V</text>
<text x="195.6" y="139.4">IEEE 802.3</text>
<text x="207.4" y="139.4">10</text>
<text x="211" y="139.4">Mbps</text>
<text x="217" y="139.4">ethernet</text>
<text x="225.9" y="139.4">cable</text>
</g>
<g font-size="1.8" fill="#0000c2">
<text x="238.6" y="47.6">BlueRobotics-LI-4S-15.6Ah</text>
<text x="244" y="68.2">18</text>
<text x="247.5" y="68.2">AWG</text>
<text x="123.6" y="82.1">Latch</text>
<text x="244.2" y="79.4">18</text>
<text x="247.8" y="79.4">AWG</text>
<text x="43.8" y="85.2">MicroHDMI-HDMI</text>
<text x="46.2" y="87.2">Cable</text>
<text x="52.7" y="87.2">to</text>
<text x="55.8" y="87.2">surface</text>
<text x="61" y="85.2">Underwater</text>
<text x="64" y="87.2">station</text>
<text x="121.7" y="84.2">Draw</text>
<text x="127.4" y="84.2">LED</text>
<text x="147.6" y="88.2">Draw</text>
<text x="148.8" y="86.2">Li</text>
<text x="151.6" y="86.2">Batt</text>
<text x="153.3" y="88.2">LED</text>
<text x="236.5" y="106.5">B/W,</text>
<text x="242.4" y="106.5">B,</text>
<text x="245.4" y="106.5">BR/W,</text>
<text x="233.7" y="112.6">Cut</text>
<text x="236.9" y="108.6">BR</text>
<text x="238" y="112.6">off</text>
<text x="240.6" y="108.6">all</text>
<text x="241.7" y="112.6">other</text>
<text x="244.2" y="108.6">capped</text>
<text x="247.8" y="112.6">male</text>
<text x="233.1" y="116.7">corresponding</text>
<text x="234.9" y="114.7">end</text>
<text x="239.5" y="114.7">and</text>
<text x="244.1" y="114.7">solder</text>
<text x="247.7" y="116.7">wires</text>
<text x="252.9" y="130.9">Popoto</text>
<text x="260.6" y="130.9">PMM4511</text>
<text x="270.8" y="130.9">Breakout</text>
<text x="280.3" y="130.9">ETH port</text>
</g>
</svg>
